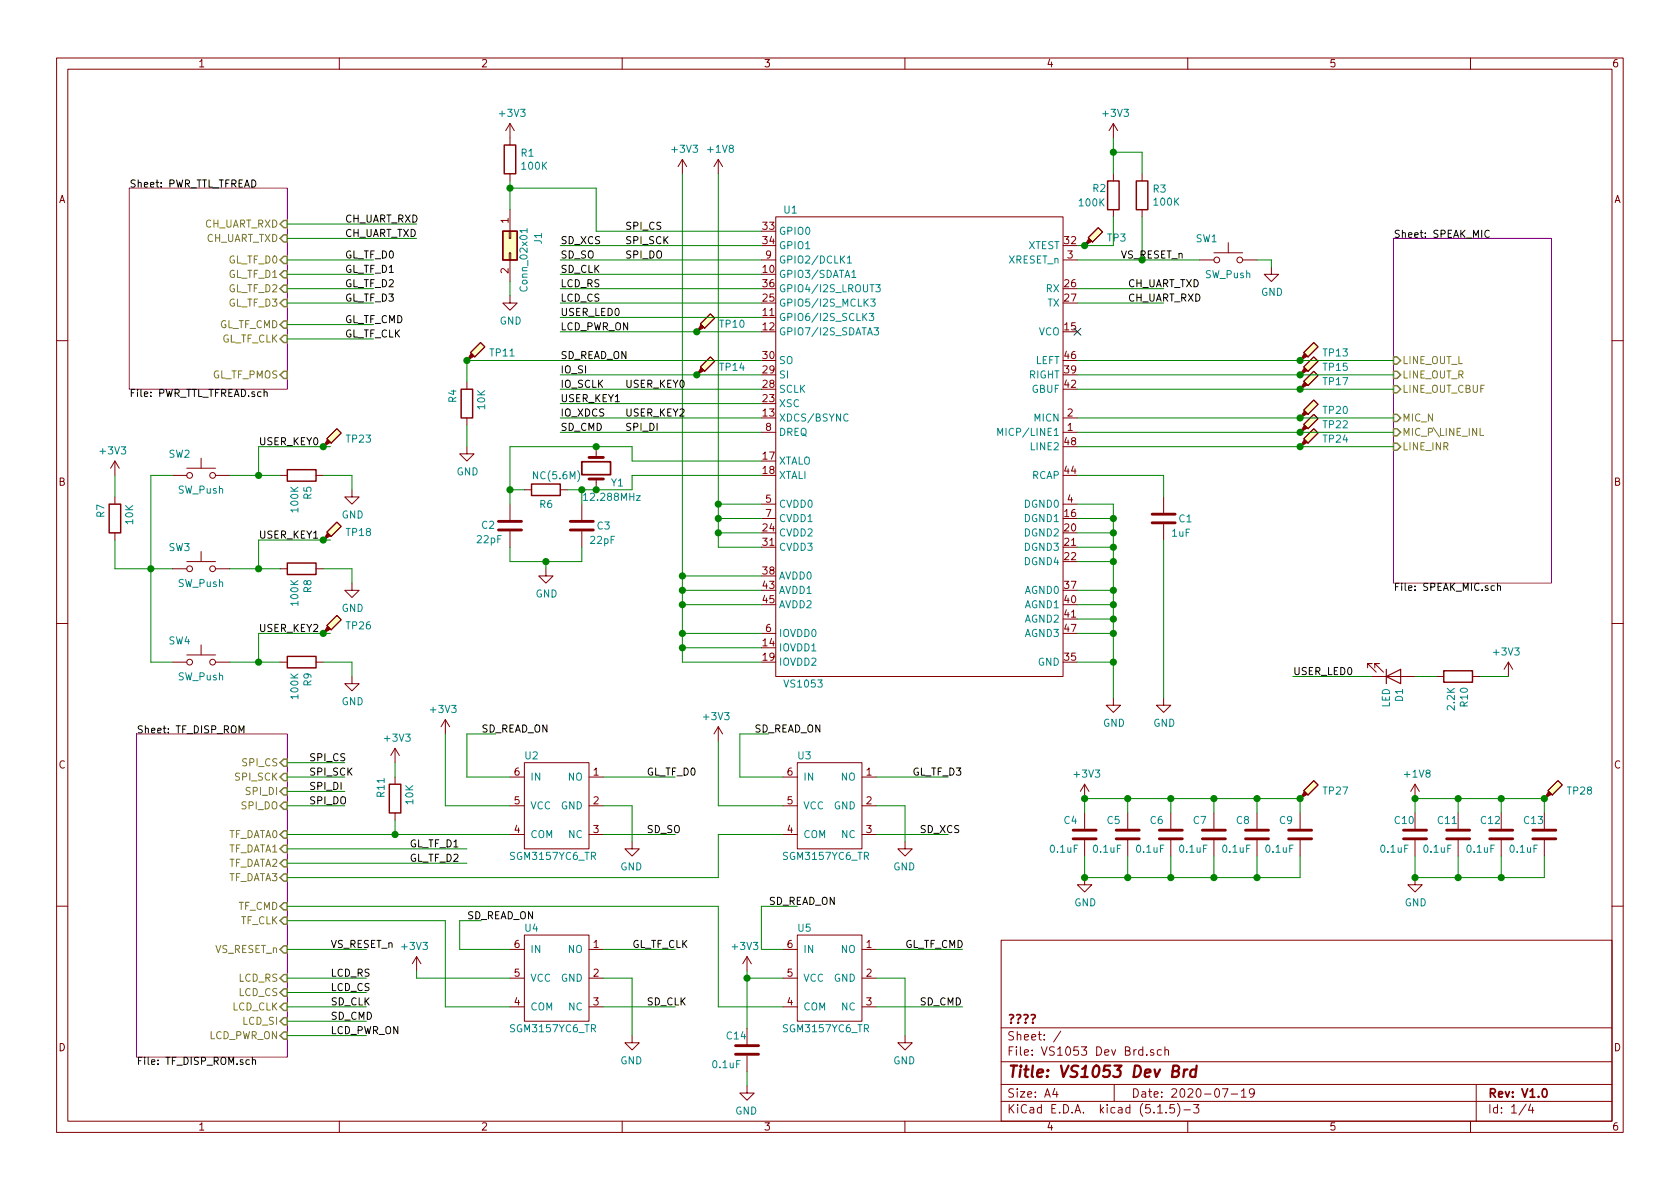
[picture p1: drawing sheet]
<svg xmlns="http://www.w3.org/2000/svg" width="297mm" height="210mm" viewBox="0 0 297 210" stroke-linecap="round" stroke-linejoin="round" font-family="sans-serif">
<g fill="none" stroke="#840000" stroke-width=".18">
<path d="M10 10.3h277v189.9h-277zM12 12.2h273v186.1h-273zM60 10.3v1.9M110 10.3v1.9M160 10.3v1.9M210 10.3v1.9M260 10.3v1.9M90.2 21.8v3.8M90.2 30.7v1.3M90.2 37.1v3.8M90.2 21.8l-.8 1.3M90.2 21.8l.7 1.3"/>
<path d="M120.6 28.2l-.7 1.3M120.6 28.2v2.5M120.6 28.2l.8 1.3M127 28.2v2.5M127 28.2l-.8 1.3M127 28.2l.8 1.3M137.2 38.3h50.8v81.3h-50.8zM196.8 21.8l-.7 1.3M196.8 21.8v2.6M196.8 30.7v1.3M196.8 37.1v1.2M196.8 21.8l.8 1.3"/>
<path d="M201.9 30.7v1.3M201.9 37.1v1.2M90 40.9h.3v1.3h-.3zM90 44.7h.3v1.3h-.3zM90.2 52.3v1.3h1.2l-1.2 1.3-1.3-1.3h1.3M90.2 46v3.8M123.2 58.7h.1M123.8 57.3l1.8-1.8 .8 .8-1.8 1.7zM134.6 46h2.6M188 46h2.5M191.8 43.4h.1M192.4 42l1.8-1.7 .7 .7-1.7 1.8z"/>
<path d="M212.1 46h2.5M214.6 44.7h5.1M217.2 42.9v1.8M219.7 46h2.5M224.8 47.2v1.3h1.3l-1.3 1.3-1.3-1.3h1.3M10 60.2h2M57.1 79h.1M57.8 77.6l1.8-1.8 .7 .8-1.8 1.8zM82.5 79v1.3h1.3l-1.3 1.2-1.2-1.2h1.2M82.5 63.7h.1M82.5 67.6v1.2M82.5 73.9v1.3"/>
<path d="M83.2 62.4l1.8-1.8 .7 .7-1.8 1.8zM105.4 79v1.9M123.2 66.3h.1M123.8 64.9l1.8-1.8 .8 .8-1.8 1.8zM134.6 76.4h2.6M188 76.4h2.5M188 73.9h2.5M229.9 66.3h.1M229.9 63.7h.1M229.9 68.8h.1M229.9 73.9h.1M229.9 79h.1"/>
<path d="M229.9 76.4h.1M230.5 62.4l1.8-1.8 .7 .7-1.7 1.8zM230.5 67.4l1.8-1.7 .7 .7-1.7 1.8zM230.5 72.5l1.8-1.8 .7 .8-1.7 1.8zM230.5 77.6l1.8-1.8 .7 .8-1.7 1.8zM230.5 75.1l1.8-1.8 .7 .7-1.7 1.8zM232.3 63.1l.7 .8-1.7 1.8-.8-.8zM285 60.2h2M20.3 81.5l.8 1.3M20.3 81.5v2.6M20.3 87.9v1.2M20.3 94.2v1.3"/>
<path d="M20.3 81.5l-.7 1.3M30.5 84.1h2.5M33 82.8h5.1M33 99.3h5.1M35.6 81v1.8M35.6 97.5v1.8M38.1 84.1h2.5M49.5 84.1h1.3M55.9 84.1h1.2M57.1 95.5h.1M57.8 94.1l1.8-1.8 .7 .8-1.8 1.8zM62.2 86.6v1.3h1.3l-1.3 1.2-1.2-1.2h1.2"/>
<path d="M90.2 89.1v2.8M90.2 94v2.8M92.7 86.6h1.3M99.1 86.6h1.2M102.9 89.1v2.8M102.9 94v2.8M105.4 84.7v1.9M134.6 89.1h2.6M134.6 91.7h2.6M188 89.1h2.5M205.7 87.9v2.8M205.7 92.7v2.8"/>
<path d="M10 110.3h2M30.5 100.6h2.5M30.5 117.1h2.5M33 115.8h5.1M35.6 114v1.8M38.1 100.6h2.5M38.1 117.1h2.5M49.5 100.6h1.3M49.5 117.1h1.3M55.9 100.6h1.2M55.9 117.1h1.2M57.1 112h.1"/>
<path d="M59.6 108.8l.7 .8-1.8 1.8-.7-.8zM62.2 103.1v1.3h1.3l-1.3 1.3-1.2-1.3h1.2M62.2 119.6v1.3h1.3l-1.3 1.3-1.2-1.3h1.2M96.5 100.6v1.2h1.3l-1.3 1.3-1.3-1.3h1.3M134.6 112h2.6M241.8 118.1v-.8h.8h-.8l1.5 1.6M242.6 119.6h7.6M243.1 118.1v-.8h.7h-.7l1.5 1.6M254 119.6h1.3M260.3 119.6h1.3M266.7 117.1l.8 1.3M266.7 117.1v2.5"/>
<path d="M266.7 117.1l-.8 1.3M285 110.3h2M69.8 132.3l-.7 1.3M69.8 132.3v2.6M69.8 137.4v1.3M69.8 132.3l.8 1.3M78.7 127.2l.8 1.3M78.7 127.2v2.6M78.7 127.2l-.7 1.3M90.2 137.4h2.5M92.7 134.9h11.4v15.2h-11.4zM104.1 137.4h2.6"/>
<path d="M127 128.5l.8 1.3M127 128.5v2.6M127 128.5l-.8 1.3M138.4 137.4h2.6M141 134.9h11.4v15.2h-11.4zM152.4 137.4h2.5M191.8 138.7v2.5M191.8 138.7l-.8 1.2M191.8 138.7l.7 1.2M196.8 123.4v1.3h1.3l-1.3 1.3-1.2-1.3h1.2M205.7 123.4v1.3h1.3l-1.3 1.3-1.2-1.3h1.2M230.5 139.8l1.8-1.8 .7 .8-1.7 1.8z"/>
<path d="M250.2 138.7v2.5M250.2 138.7l-.8 1.2M250.2 138.7l.8 1.2M275.5 138l.7 .8-1.8 1.8-.7-.8zM69.8 143.8v1.2M90.2 142.5h2.5M90.2 147.6h2.5M104.1 142.5h2.6M104.1 147.6h2.6M111.8 148.8v1.3h-1.3l1.3 1.3 1.2-1.3h-1.2M138.4 142.5h2.6M138.4 147.6h2.6"/>
<path d="M152.4 142.5h2.5M152.4 147.6h2.5M160 148.8v1.3h-1.3l1.3 1.3 1.3-1.3h-1.3M191.8 155.2v1.3h1.2l-1.2 1.2-1.3-1.2h1.3M191.8 143.8v2.8M191.8 148.6v2.8M199.4 143.8v2.8M199.4 148.6v2.8M207 143.8v2.8M207 148.6v2.8M214.6 143.8v2.8M214.6 148.6v2.8"/>
<path d="M222.2 143.8v2.8M222.2 148.6v2.8M229.9 141.2h.1M229.9 143.8v2.8M229.9 148.6v2.8M250.2 155.2v1.3h1.3l-1.3 1.2-1.3-1.2h1.3M250.2 143.8v2.8M250.2 148.6v2.8M257.8 143.8v2.8M257.8 148.6v2.8M265.4 143.8v2.8M265.4 148.6v2.8"/>
<path d="M273 141.2h.1M273 143.8v2.8M273 148.6v2.8M10 160.2h2M73.7 169.2l.7 1.2M73.7 169.2v2.5M73.7 169.2l-.8 1.2M90.2 167.9h2.5M90.2 173h2.5M90.2 178h2.5M92.7 165.3h11.4v15.3h-11.4zM104.1 167.9h2.6"/>
<path d="M104.1 173h2.6M104.1 178h2.6M132.1 169.2l.7 1.2M132.1 169.2v2.5M132.1 169.2l-.8 1.2M138.4 167.9h2.6M138.4 173h2.6M138.4 178h2.6M141 165.3h11.4v15.3h-11.4zM152.4 167.9h2.5M152.4 173h2.5M152.4 178h2.5"/>
<path d="M177 166.3h108v32h-108zM285 160.2h2M60 198.3v1.9M110 198.3v1.9M111.8 183.1v1.3h-1.3l1.3 1.3 1.2-1.3h-1.2M132.1 192v1.3h-1.3l1.3 1.3 1.2-1.3h-1.2M132.1 181.9v2.8M132.1 186.7v2.8M160 198.3v1.9M160 183.1v1.3h-1.3l1.3 1.3 1.3-1.3h-1.3M177 194.8h108M177 191.8h108"/>
<path d="M177 187.8h108M177 181.8h108M186.5 192.5l-.4 1h1M186.8 193v1M187.6 182.3l-1.3 2M197 191.8v3M202.8 186.5v.1M204 185.7l-.4-.1-.2 .2 .1 .2 .5 .2v.3h-.6M204.7 196.8h.8M205.3 185.7l-.4-.1-.3 .3 .1 .6 .2 .1 .4-.1M206 185.7l.2-.1 .4 .1v.9M206 185.1v1.5"/>
<path d="M206.2 196.7v.1M207.6 195.3h-.7l-.1 .7 .2-.1 .5 .1 .2 .2-.1 .5-.2 .1-.6-.1M208.2 195.1a1.71 1.71 0 0 1 0 2.3M209.3 196.3h1.2M210 198.3v1.9M211 195.3h1l-.5 .6 .4 .1v.7l-.2 .1-.7-.1M216.1 192.5h1l-.6 1.5M217.7 193.5h1.1M219.5 193l.4-.5v1.5M219.5 194h.8M221.8 193.2l-.3 .3h-.3l-.3-.3v-.4l.2-.2 .4-.1 .2 .2a1.13 1.13 0 0 1-.2 1.2l-.4 .1M260 198.3v1.9"/>
<path d="M261 191.8v6.5M269.8 195.2l-1.2 2M270.6 195.2l-.3 1.1h.9M271 195.8v1"/>
<circle cx="215.1" cy="46" r=".51"/>
<circle cx="219.2" cy="46" r=".51"/>
<circle cx="33.5" cy="84.1" r=".51"/>
<circle cx="37.6" cy="84.1" r=".51"/>
<circle cx="33.5" cy="117.1" r=".51"/>
<circle cx="33.5" cy="100.6" r=".51"/>
<circle cx="37.6" cy="117.1" r=".51"/>
<circle cx="37.6" cy="100.6" r=".51"/>
</g>
<path d="M102.9 81.7h5v2.2h-5zM178.5 179.5l.5-.1a.37 .37 0 0 1 .2 .4 .37 .37 0 0 1-.4 .3v.3M179.8 179.5l.5-.1a.38 .38 0 0 1 .2 .4 .38 .38 0 0 1-.4 .3l-.1 .3M181.1 179.5l.4-.1a.37 .37 0 0 1 .3 .4 .37 .37 0 0 1-.4 .3l-.1 .3M182.3 179.5l.5-.1 .2 .2v.3l-.3 .2-.1 .3M178.8 180.8v.1M180 180.8v.1M181.3 180.8v.1M182.6 180.8v.1M272.9 192.6l.1-.1a.8 .8 0 0 1 .5 .8 .8 .8 0 0 1-.5 .7 1 1 0 0 1-.1-1.4z" fill="none" stroke="#840000" stroke-width=".3"/>
<path d="M207.3 189.4l.9-.1a.46 .46 0 0 0 .3-.5 .46 .46 0 0 0-.4-.4h-.6l-.3 2h.8a.53 .53 0 0 0 .4-.5 .53 .53 0 0 0-.4-.5M209.4 189.1l-.2 1.3M210 189.1a.54 .54 0 0 0-.7 .4M211.5 189.2a.68 .68 0 0 0-1 .3l-.1 .6 .2 .2 .1 .1 .6-.1M211.6 188.4l-.3 2" fill="none" stroke="#840000" stroke-width=".41"/>
<path d="M22.9 33.3h27.9v35.5h-27.9zM246.4 42.2h27.9v60.9h-27.9zM24.1 129.8h26.7v57.1h-26.7z" fill="none" stroke="#840084" stroke-width=".18"/>
<path d="M263.3 40.8a.6 .6 0 0 0-.8 .4 .6 .6 0 0 0 .6 .8l.2-.1M46.7 69.4l.2-.1h.3v.8M264.2 103.6h-.3l-.3 .2 .1 .6h.5M264.8 103.7l.1-.1h.4v.8M264.8 103.1v1.3M42.3 129.6v-1.3l.4 1 .4-1v1.3M44.6 187.5l.2-.1h.3l.1 .8M44.6 187v1.2" fill="none" stroke="#000" stroke-width=".18"/>
<g fill="none" stroke="#848400" stroke-width=".25">
<path d="M50.2 39h.6v1.3h-.6l-.7-.7zM50.2 41.5h.6v1.3h-.6l-.7-.6zM50.2 50.4h.6v1.3h-.6l-.7-.7zM50.2 53h.6v1.2h-.6l-.7-.6zM50.2 56.8h.6v1.2h-.6l-.7-.6zM50.2 59.3h.6v1.3h-.6l-.7-.7zM50.2 45.3h.6v1.3h-.6l-.7-.6zM50.2 47.9h.6v1.2h-.6l-.7-.6zM50.2 65.7h.6v1.2h-.6l-.7-.6zM246.4 75.8h.6l.6 .6-.6 .7h-.6zM246.4 73.3h.6l.6 .6-.6 .6h-.6zM246.4 78.4h.6l.6 .6-.6 .6h-.6z"/>
<path d="M246.4 65.7h.6l.6 .6-.6 .6h-.6zM246.4 63.1h.6l.6 .6-.6 .7h-.6zM246.4 68.2h.6l.6 .6-.6 .7h-.6zM50.2 134.2h.6v1.3h-.6l-.7-.6zM50.2 136.8h.6v1.2h-.6l-.7-.6zM50.2 139.3h.6v1.3h-.6l-.7-.7zM50.2 141.9h.6v1.2h-.6l-.7-.6zM50.2 146.9h.6v1.3h-.6l-.7-.6zM50.2 149.5h.6v1.2h-.6l-.7-.6zM50.2 152h.6v1.3h-.6l-.7-.7zM50.2 154.6h.6v1.2h-.6l-.7-.6zM50.2 159.6h.6v1.3h-.6l-.7-.6z"/>
<path d="M50.2 162.2h.6v1.2h-.6l-.7-.6zM50.2 167.3h.6v1.2h-.6l-.7-.6zM50.2 174.9h.6v1.2h-.6l-.7-.6zM50.2 177.4h.6v1.3h-.6l-.7-.7zM50.2 180h.6v1.2h-.6l-.7-.6zM50.2 172.3h.6v1.3h-.6l-.7-.6zM50.2 182.5h.6v1.3h-.6l-.7-.7z"/>
</g>
<path d="M261.7 75.7v1.3h.6" fill="none" stroke="#848400" stroke-width=".18"/>
<path d="M89.2 25.6h2v5.1h-2zM195.8 32h2.1v5.1h-2.1zM200.9 32h2v5.1h-2zM88.9 40.9h2.5v5.1h-2.5zM81.5 68.8h2.1v5.1h-2.1zM19.3 89.1h2v5.1h-2zM50.8 99.6h5.1v2h-5.1zM50.8 83.1h5.1v2h-5.1zM94 85.6h5.1v2h-5.1zM50.8 116.1h5.1v2h-5.1zM255.3 118.6h5v2h-5zM68.8 138.7h2.1v5.1h-2.1z" fill="none" stroke="#840000" stroke-width=".25"/>
<g fill="none" stroke="#840000" stroke-width=".51">
<path d="M88.1 92.2h4.1M88.1 93.7h4.1M100.8 92.2h4.1M100.8 93.7h4.1M104.1 80.9h2.6M104.1 84.7h2.6M203.7 92.5h4.1M203.7 90.9h4.1M189.7 148.3h4.1M189.7 146.8h4.1M197.4 148.3h4M197.4 146.8h4"/>
<path d="M205 148.3h4M205 146.8h4M212.6 148.3h4.1M212.6 146.8h4.1M220.2 148.3h4.1M220.2 146.8h4.1M227.8 148.3h4.1M227.8 146.8h4.1M248.2 148.3h4M248.2 146.8h4M255.8 148.3h4M255.8 146.8h4"/>
<path d="M263.4 148.3h4.1M263.4 146.8h4.1M271 148.3h4.1M271 146.8h4.1M130 186.4h4.1M130 184.9h4.1"/>
</g>
<path d="M245.1 119.6l2.5-1.2v2.5zM245.1 118.4v2.5" fill="none" stroke="#840000" stroke-width=".2"/>
<g fill="#ffffc2" stroke="#ffffc2" stroke-width=".18">
<path d="M88.9 40.9h2.5v5.1h-2.5z"/>
<path d="M123.8 64.9l1.8-1.8 .8 .8-1.8 1.8z"/>
<path d="M59.6 108.8l.7 .8-1.8 1.8-.7-.8z"/>
<path d="M123.8 57.3l1.8-1.8 .8 .8-1.8 1.7z"/>
<path d="M83.2 62.4l1.8-1.8 .7 .7-1.8 1.8z"/>
<path d="M275.5 138l.7 .8-1.8 1.8-.7-.8z"/>
<path d="M232.3 63.1l.7 .8-1.7 1.8-.8-.8z"/>
<path d="M230.5 139.8l1.8-1.8 .7 .8-1.7 1.8z"/>
<path d="M230.5 62.4l1.8-1.8 .7 .7-1.7 1.8z"/>
<path d="M230.5 67.4l1.8-1.7 .7 .7-1.7 1.8z"/>
<path d="M230.5 72.5l1.8-1.8 .7 .8-1.7 1.8z"/>
<path d="M230.5 77.6l1.8-1.8 .7 .8-1.7 1.8z"/>
<path d="M230.5 75.1l1.8-1.8 .7 .7-1.7 1.8z"/>
<path d="M57.8 77.6l1.8-1.8 .7 .8-1.8 1.8z"/>
<path d="M57.8 94.1l1.8-1.8 .7 .8-1.8 1.8z"/>
<path d="M192.4 42l1.8-1.7 .7 .7-1.7 1.8z"/>
</g>
<g fill="none" stroke="#008484" stroke-width=".18">
<path d="M93.2 40.8h-1.3l.4 .3M93.2 40.4v.7M149.8 45.6l.4-.3v1.2M149.8 46.5h.7M150.6 48.2l.4-.4v1.3M150.6 49.1h.7M153.7 55.4h.8l-.4 .5 .3 .1v.6l-.1 .1-.6-.1M153.9 52.9h.8l-.4 .5 .4 .1v.4l-.2 .2-.6-.1M154.5 58h.8l-.4 .4 .4 .2-.1 .6h-.5l-.2-.1M154.8 50.3h.8l-.4 .5 .4 .1-.1 .7h-.5l-.2-.1M149.9 73.3a.5 .5 0 0 0-.6 0 .5 .5 0 0 0-.1 .6 .45 .45 0 0 0 .2 .5 .45 .45 0 0 0 .5-.1M176.4 77v-1.3l.4 1 .5-1v1.3"/>
<path d="M103.2 87.6l.3-.4v1.3M103.2 88.5h.7"/>
</g>
<g fill="#840000" stroke="#840000" stroke-width=".18">
<path d="M124 65l.5 .5-1.3 .8z"/>
<path d="M57.9 110.7l.5 .5-1.3 .8z"/>
<path d="M124 57.4l.5 .5-1.3 .8z"/>
<path d="M83.3 62.5l.5 .5-1.3 .7z"/>
<path d="M273.8 139.9l.5 .6-1.3 .7z"/>
<path d="M230.6 65l.5 .5-1.2 .8z"/>
<path d="M230.6 139.9l.5 .6-1.2 .7z"/>
<path d="M230.6 62.5l.5 .5-1.2 .7z"/>
<path d="M230.6 67.6l.5 .5-1.2 .7z"/>
<path d="M230.6 72.6l.5 .5-1.2 .8z"/>
<path d="M230.6 77.7l.5 .5-1.2 .8z"/>
<path d="M230.6 75.2l.5 .5-1.2 .7z"/>
<path d="M57.9 77.7l.5 .5-1.3 .8z"/>
<path d="M57.9 94.2l.5 .5-1.3 .8z"/>
<path d="M192.5 42.2l.5 .5-1.2 .7z"/>
</g>
<g fill="none" stroke="#008400" stroke-width=".18">
<path d="M50.8 39.6h22.9M90.2 33.3h15.2v7.6h29.2M90.2 32v5.1M120.6 30.7v86.4h14M127 30.7v66.1h7.6M196.8 38.3v5.1h-6.3M196.8 24.4v6.3M196.8 26.9h5.1v3.8M201.9 38.3v7.7M50.8 59.9h15.2M50.8 57.4h15.2M50.8 53.6h15.2"/>
<path d="M50.8 51h15.2M50.8 48.5h15.2M50.8 46h15.2M50.8 42.2h22.9M90.2 49.8v2.5M99.1 53.6h35.5M99.1 51h35.5M99.1 48.5h35.5M99.1 46h35.5M99.1 43.4h35.5M99.1 56.1h35.5M99.1 58.7h35.5"/>
<path d="M190.5 53.6h15.2M190.5 51h15.2M190.5 46h21.6M222.2 46h2.6v1.2M58.4 79h-12.7v5.1M82.5 75.2v3.8M99.1 66.3h35.5M99.1 76.4h35.5M99.1 68.8h35.5M99.1 73.9h35.5M99.1 71.4h35.5M134.6 63.7h-52.1v3.9"/>
<path d="M190.5 66.3h55.9M190.5 76.4h55.9M190.5 63.7h55.9M190.5 68.8h55.9M190.5 73.9h55.9M190.5 79h55.9M20.3 95.5v5.1h10.2M20.3 84.1v3.8M30.5 84.1h-3.8v33h3.8M40.6 84.1h8.9M57.1 84.1h5.1v2.5M58.4 95.5h-12.7v5.1"/>
<path d="M90.2 96.8v2.5h12.7v-2.5M90.2 86.6h2.5M96.5 99.3v1.3M102.9 86.6v2.5M127 89.1h7.6M127 94.2h7.6M127 91.7h7.6M134.6 81.5h-22.8v-2.5h-21.6v10.1M134.6 84.1h-22.8v2.5h-11.5M190.5 84.1h15.2v3.8M190.5 99.3h6.3M190.5 89.1h6.3v34.3"/>
<path d="M190.5 96.8h6.3M190.5 94.2h6.3M190.5 91.7h6.3M205.7 95.5v27.9M40.6 117.1h8.9M40.6 100.6h8.9M57.1 117.1h5.1v2.5M57.1 100.6h5.1v2.5M58.4 112h-12.7v5.1M120.6 112h14M120.6 106.9h14M120.6 114.5h14"/>
<path d="M120.6 104.4h14M120.6 101.8h14M190.5 117.1h6.3M190.5 112h6.3M190.5 106.9h6.3M190.5 104.4h6.3M190.5 109.5h6.3M228.6 119.6h14M250.2 119.6h3.8M261.6 119.6h5.1M50.8 137.4h10.2M50.8 139.9h10.2"/>
<path d="M50.8 134.9h10.2M69.8 134.9v2.5M78.7 129.8v12.7h11.5M87.6 129.8h-5.1v7.6h7.7M106.7 137.4h12.7M127 131.1v11.4h11.4M135.9 129.8h-5.1v7.6h7.6M154.9 137.4h12.7M50.8 142.5h10.2M50.8 147.6h39.4M50.8 152.6h31.7M50.8 150.1h31.7"/>
<path d="M69.8 145v2.6M106.7 142.5h5.1v6.3M106.7 147.6h12.7M138.4 147.6h-11.4v7.6h-76.2M154.9 142.5h5.1v6.3M154.9 147.6h12.7M191.8 151.4v3.8h38.1v-3.8M191.8 143.8v-2.6h38.1v2.6M199.4 141.2v2.6M199.4 151.4v3.8M207 141.2v2.6M207 151.4v3.8"/>
<path d="M214.6 141.2v2.6M214.6 151.4v3.8M222.2 141.2v2.6M222.2 151.4v3.8M250.2 151.4v3.8h22.8v-3.8M250.2 143.8v-2.6h22.8v2.6M257.8 141.2v2.6M257.8 151.4v3.8M265.4 141.2v2.6M265.4 151.4v3.8M50.8 167.9h14M50.8 160.3h76.2v17.7h11.4"/>
<path d="M50.8 162.8h27.9v15.2h11.5M50.8 173h14M50.8 178h14M50.8 175.5h14M73.7 171.7v1.3h16.5M85.1 162.8h-3.8v5.1h8.9M106.7 167.9h12.7M106.7 173h5.1v10.1M106.7 178h12.7M132.1 173h6.3M132.1 171.7v10.2M141 160.3h-6.4v7.6h3.8"/>
<path d="M154.9 167.9h15.3M154.9 173h5.1v10.1M154.9 178h15.3M50.8 183.1h14M50.8 180.6h14M132.1 189.5v2.5"/>
</g>
<g fill="#008400" stroke="#008400" stroke-width=".25">
<circle cx="191.8" cy="43.4" r=".51"/>
<circle cx="222.3" cy="141.2" r=".51"/>
<circle cx="207" cy="141.2" r=".51"/>
<circle cx="250.2" cy="141.2" r=".51"/>
<circle cx="120.7" cy="114.5" r=".51"/>
<circle cx="123.2" cy="66.3" r=".51"/>
<circle cx="214.6" cy="141.2" r=".51"/>
<circle cx="123.2" cy="58.7" r=".51"/>
<circle cx="120.7" cy="112" r=".51"/>
<circle cx="82.6" cy="63.7" r=".51"/>
<circle cx="45.7" cy="100.6" r=".51"/>
<circle cx="273" cy="141.2" r=".51"/>
<circle cx="229.9" cy="141.2" r=".51"/>
<circle cx="257.8" cy="155.2" r=".51"/>
<circle cx="127" cy="91.7" r=".51"/>
<circle cx="69.9" cy="147.6" r=".51"/>
<circle cx="26.7" cy="100.6" r=".51"/>
<circle cx="90.2" cy="33.3" r=".51"/>
<circle cx="127" cy="94.2" r=".51"/>
<circle cx="199.4" cy="141.2" r=".51"/>
<circle cx="105.4" cy="86.6" r=".51"/>
<circle cx="105.4" cy="79" r=".51"/>
<circle cx="127" cy="89.1" r=".51"/>
<circle cx="191.8" cy="141.2" r=".51"/>
<circle cx="120.7" cy="101.8" r=".51"/>
<circle cx="57.2" cy="95.5" r=".51"/>
<circle cx="120.7" cy="104.4" r=".51"/>
<circle cx="120.7" cy="106.9" r=".51"/>
<circle cx="45.7" cy="117.1" r=".51"/>
<circle cx="222.3" cy="155.2" r=".51"/>
<circle cx="102.9" cy="86.6" r=".51"/>
<circle cx="196.9" cy="99.3" r=".51"/>
<circle cx="57.2" cy="112" r=".51"/>
<circle cx="196.9" cy="117.1" r=".51"/>
<circle cx="196.9" cy="104.4" r=".51"/>
<circle cx="57.2" cy="79" r=".51"/>
<circle cx="207" cy="155.2" r=".51"/>
<circle cx="132.1" cy="173" r=".51"/>
<circle cx="229.9" cy="63.7" r=".51"/>
<circle cx="196.9" cy="106.9" r=".51"/>
<circle cx="96.5" cy="99.3" r=".51"/>
<circle cx="45.7" cy="84.1" r=".51"/>
<circle cx="265.4" cy="155.2" r=".51"/>
<circle cx="196.9" cy="109.5" r=".51"/>
<circle cx="196.9" cy="112" r=".51"/>
<circle cx="265.4" cy="141.2" r=".51"/>
<circle cx="214.6" cy="155.2" r=".51"/>
<circle cx="199.4" cy="155.2" r=".51"/>
<circle cx="196.9" cy="96.8" r=".51"/>
<circle cx="229.9" cy="66.3" r=".51"/>
<circle cx="90.2" cy="86.6" r=".51"/>
<circle cx="257.8" cy="141.2" r=".51"/>
<circle cx="229.9" cy="68.8" r=".51"/>
<circle cx="196.9" cy="94.2" r=".51"/>
<circle cx="191.8" cy="155.2" r=".51"/>
<circle cx="229.9" cy="73.9" r=".51"/>
<circle cx="196.9" cy="26.9" r=".51"/>
<circle cx="196.9" cy="91.7" r=".51"/>
<circle cx="229.9" cy="76.4" r=".51"/>
<circle cx="250.2" cy="155.2" r=".51"/>
<circle cx="229.9" cy="79" r=".51"/>
</g>
<path d="M189.9 58.1l1.2 1.2M191.1 58.1l-1.2 1.2" fill="none" stroke="#000084" stroke-width=".18"/>
<text font-size="2.8" fill="#840000" x="178" y="190.5">Title: VS1053 Dev Brd</text>
<g font-size="2.1" fill="#840000">
<text x="178" y="184">Sheet: /</text>
<text x="178" y="186.7">File: VS1053 Dev Brd.sch</text>
<text x="178" y="196.9">KiCad E.D.A. kicad (5.1.5)-3</text>
<text x="178" y="194.1">Size: A4</text>
<text x="200" y="194.1">Date: 2020-07-19</text>
<text x="263" y="194.1">Rev: V1.0</text>
<text x="263" y="196.9">Id: 1/4</text>
</g>
<g font-size="1.8" fill="#840000">
<text x="35" y="11.9">1</text>
<text x="85" y="11.9">2</text>
<text x="135" y="11.9">3</text>
<text x="185" y="11.9">4</text>
<text x="235" y="11.9">5</text>
<text x="285" y="11.9">6</text>
<text x="10.4" y="35.9">A</text>
<text x="285.4" y="35.9">A</text>
<text x="89.9" y="39.5" transform="rotate(-90 89.9 39.5)">1</text>
<text x="134.9" y="40.6">33</text>
<text x="134.9" y="43.2">34</text>
<text x="135.4" y="45.7">9</text>
<text x="188.3" y="43.2">32</text>
<text x="188.7" y="45.7">3</text>
<text x="89.9" y="48.4" transform="rotate(-90 89.9 48.4)">2</text>
<text x="134.9" y="48.3">10</text>
<text x="134.9" y="53.3">25</text>
<text x="134.9" y="50.8">36</text>
<text x="188.3" y="50.8">26</text>
<text x="188.3" y="53.3">27</text>
<text x="134.9" y="55.9">11</text>
<text x="134.9" y="58.4">12</text>
<text x="188.3" y="58.4">15</text>
<text x="134.9" y="63.5">30</text>
<text x="188.3" y="63.5">46</text>
<text x="134.9" y="71.1">23</text>
<text x="134.9" y="68.6">28</text>
<text x="134.9" y="66">29</text>
<text x="188.3" y="66">39</text>
<text x="188.3" y="68.6">42</text>
<text x="134.9" y="73.7">13</text>
<text x="135.4" y="76.2">8</text>
<text x="188.7" y="76.2">1</text>
<text x="188.7" y="73.7">2</text>
<text x="134.9" y="81.3">17</text>
<text x="134.9" y="83.8">18</text>
<text x="188.3" y="83.8">44</text>
<text x="188.3" y="78.7">48</text>
<text x="10.4" y="85.9">B</text>
<text x="135.4" y="88.9">5</text>
<text x="188.7" y="88.9">4</text>
<text x="285.4" y="85.9">B</text>
<text x="134.9" y="94">24</text>
<text x="135.4" y="91.4">7</text>
<text x="188.3" y="91.4">16</text>
<text x="188.3" y="94">20</text>
<text x="134.9" y="96.5">31</text>
<text x="134.9" y="101.6">38</text>
<text x="188.3" y="96.5">21</text>
<text x="188.3" y="99.1">22</text>
<text x="134.9" y="104.1">43</text>
<text x="134.9" y="106.7">45</text>
<text x="188.3" y="104.1">37</text>
<text x="188.3" y="106.7">40</text>
<text x="135.4" y="111.8">6</text>
<text x="188.3" y="109.2">41</text>
<text x="188.3" y="111.8">47</text>
<text x="134.9" y="114.3">14</text>
<text x="134.9" y="116.8">19</text>
<text x="188.3" y="116.8">35</text>
<text x="10.4" y="135.9">C</text>
<text x="91" y="137.2">6</text>
<text x="104.9" y="137.2">1</text>
<text x="139.2" y="137.2">6</text>
<text x="153.2" y="137.2">1</text>
<text x="285.4" y="135.9">C</text>
<text x="91" y="142.2">5</text>
<text x="104.9" y="142.2">2</text>
<text x="139.2" y="142.2">5</text>
<text x="153.2" y="142.2">2</text>
<text x="91" y="147.3">4</text>
<text x="104.9" y="147.3">3</text>
<text x="139.2" y="147.3">4</text>
<text x="153.2" y="147.3">3</text>
<text x="91" y="167.6">6</text>
<text x="104.9" y="167.6">1</text>
<text x="139.2" y="167.6">6</text>
<text x="153.2" y="167.6">1</text>
<text x="91" y="172.7">5</text>
<text x="104.9" y="172.7">2</text>
<text x="139.2" y="172.7">5</text>
<text x="153.2" y="172.7">2</text>
<text x="91" y="177.8">4</text>
<text x="104.9" y="177.8">3</text>
<text x="139.2" y="177.8">4</text>
<text x="153.2" y="177.8">3</text>
<text x="10.4" y="185.9">D</text>
<text x="285.4" y="185.9">D</text>
<text x="35" y="199.9">1</text>
<text x="85" y="199.9">2</text>
<text x="135" y="199.9">3</text>
<text x="185" y="199.9">4</text>
<text x="235" y="199.9">5</text>
<text x="285" y="199.9">6</text>
</g>
<g font-size="1.8" fill="#008484">
<text x="88.5" y="20.7">+3V3</text>
<text x="195.1" y="20.7">+3V3</text>
<text x="92.2" y="27.7">R1</text>
<text x="118.9" y="27">+3V3</text>
<text x="125.3" y="27">+1V8</text>
<text x="92.4" y="30">100K</text>
<text x="193.2" y="34">R2</text>
<text x="203.9" y="34.1">R3</text>
<text x="137.7" y="41.5">GPIO0</text>
<text x="138.7" y="37.8">U1</text>
<text x="190.9" y="36.5">100K</text>
<text x="204.1" y="36.4">100K</text>
<text x="95.8" y="43.1" transform="rotate(-90 95.8 43.1)">J1</text>
<text x="137.7" y="44.1">GPIO1</text>
<text x="137.7" y="46.6">GPIO2/DCLK1</text>
<text x="178.3" y="46.6">XRESET_n</text>
<text x="181.8" y="44.1">XTEST</text>
<text x="195.8" y="42.7">TP3</text>
<text x="211.5" y="42.8">SW1</text>
<text x="93.3" y="51.2" transform="rotate(-90 93.3 51.2)">Conn_02x01</text>
<text x="137.7" y="49.1">GPIO3/SDATA1</text>
<text x="137.7" y="51.7">GPIO4/I2S_LROUT3</text>
<text x="185" y="51.7">RX</text>
<text x="213.1" y="49.2">SW_Push</text>
<text x="223" y="52.3">GND</text>
<text x="88.3" y="57.4">GND</text>
<text x="127.4" y="58">TP10</text>
<text x="137.7" y="56.8">GPIO6/I2S_SCLK3</text>
<text x="137.7" y="59.3">GPIO7/I2S_SDATA3</text>
<text x="137.7" y="54.2">GPIO5/I2S_MCLK3</text>
<text x="183.6" y="59.3">VCO</text>
<text x="185.2" y="54.2">TX</text>
<text x="86.7" y="63">TP11</text>
<text x="127.4" y="65.6">TP14</text>
<text x="137.7" y="64.4">SO</text>
<text x="183" y="64.4">LEFT</text>
<text x="234" y="65.6">TP15</text>
<text x="234" y="63">TP13</text>
<text x="80.7" y="71.2" transform="rotate(-90 80.7 71.2)">R4</text>
<text x="137.7" y="69.5">SCLK</text>
<text x="137.7" y="66.9">SI</text>
<text x="181.9" y="66.9">RIGHT</text>
<text x="182.4" y="69.5">GBUF</text>
<text x="234" y="68.1">TP17</text>
<text x="85.8" y="72.3" transform="rotate(-90 85.8 72.3)">10K</text>
<text x="137.7" y="74.5">XDCS/BSYNC</text>
<text x="137.7" y="72">XSC</text>
<text x="137.7" y="77.1">DREQ</text>
<text x="177.5" y="77.1">MICP/LINE1</text>
<text x="182.9" y="74.5">MICN</text>
<text x="234" y="73.2">TP20</text>
<text x="234" y="75.7">TP22</text>
<text x="17.9" y="80.4">+3V3</text>
<text x="29.8" y="80.9">SW2</text>
<text x="61.3" y="78.3">TP23</text>
<text x="137.7" y="82.2">XTALO</text>
<text x="182.4" y="79.6">LINE2</text>
<text x="234" y="78.3">TP24</text>
<text x="31.5" y="87.3">SW_Push</text>
<text x="55.1" y="88.3" transform="rotate(-90 55.1 88.3)">R5</text>
<text x="80.7" y="84.1">GND</text>
<text x="94.6" y="84.8">NC(5.6M)</text>
<text x="95.5" y="89.8">R6</text>
<text x="103.7" y="88.6">12.288MHz</text>
<text x="108.1" y="86">Y1</text>
<text x="137.7" y="84.7">XTALI</text>
<text x="137.7" y="89.8">CVDD0</text>
<text x="181.3" y="89.8">DGND0</text>
<text x="182.4" y="84.7">RCAP</text>
<text x="18.5" y="91.5" transform="rotate(-90 18.5 91.5)">R7</text>
<text x="23.5" y="92.7" transform="rotate(-90 23.5 92.7)">10K</text>
<text x="52.8" y="90.5" transform="rotate(-90 52.8 90.5)">100K</text>
<text x="60.4" y="91.7">GND</text>
<text x="61.3" y="94.8">TP18</text>
<text x="85.2" y="93.5">C2</text>
<text x="105.6" y="93.6">C3</text>
<text x="137.7" y="94.9">CVDD2</text>
<text x="137.7" y="92.3">CVDD1</text>
<text x="181.3" y="92.3">DGND1</text>
<text x="181.3" y="94.9">DGND2</text>
<text x="207.2" y="94.9">1uF</text>
<text x="208.5" y="92.4">C1</text>
<text x="29.8" y="97.5">SW3</text>
<text x="84.4" y="96.1">22pF</text>
<text x="104.5" y="96.2">22pF</text>
<text x="137.7" y="97.4">CVDD3</text>
<text x="181.3" y="97.4">DGND3</text>
<text x="181.3" y="99.9">DGND4</text>
<text x="31.5" y="103.8">SW_Push</text>
<text x="52.8" y="107" transform="rotate(-90 52.8 107)">100K</text>
<text x="55.1" y="104.8" transform="rotate(-90 55.1 104.8)">R8</text>
<text x="94.7" y="105.7">GND</text>
<text x="137.7" y="102.5">AVDD0</text>
<text x="137.7" y="105">AVDD1</text>
<text x="137.7" y="107.6">AVDD2</text>
<text x="181.3" y="105">AGND0</text>
<text x="181.3" y="107.6">AGND1</text>
<text x="29.8" y="114">SW4</text>
<text x="60.4" y="108.2">GND</text>
<text x="61.3" y="111.3">TP26</text>
<text x="137.7" y="112.6">IOVDD0</text>
<text x="181.3" y="110.1">AGND2</text>
<text x="181.3" y="112.6">AGND3</text>
<text x="137.7" y="115.2">IOVDD1</text>
<text x="137.7" y="117.7">IOVDD2</text>
<text x="183.5" y="117.7">GND</text>
<text x="264.2" y="115.9">+3V3</text>
<text x="31.5" y="120.3">SW_Push</text>
<text x="52.8" y="123.5" transform="rotate(-90 52.8 123.5)">100K</text>
<text x="55.1" y="121.3" transform="rotate(-90 55.1 121.3)">R9</text>
<text x="60.4" y="124.7">GND</text>
<text x="138.9" y="121.6">VS1053</text>
<text x="245.7" y="125.2" transform="rotate(-90 245.7 125.2)">LED</text>
<text x="248.1" y="124" transform="rotate(-90 248.1 124)">D1</text>
<text x="257.2" y="125.5" transform="rotate(-90 257.2 125.5)">2.2K</text>
<text x="259.5" y="124.9" transform="rotate(-90 259.5 124.9)">R10</text>
<text x="68.1" y="131.2">+3V3</text>
<text x="76.3" y="126.1">+3V3</text>
<text x="124.5" y="127.3">+3V3</text>
<text x="195" y="128.5">GND</text>
<text x="203.9" y="128.5">GND</text>
<text x="92.9" y="134.3">U2</text>
<text x="141.1" y="134.3">U3</text>
<text x="190.1" y="137.5">+3V3</text>
<text x="248.5" y="137.5">+1V8</text>
<text x="68" y="140.9" transform="rotate(-90 68 140.9)">R11</text>
<text x="73.1" y="142.2" transform="rotate(-90 73.1 142.2)">10K</text>
<text x="93.7" y="143.1">VCC</text>
<text x="93.7" y="138">IN</text>
<text x="99.2" y="143.1">GND</text>
<text x="100.5" y="138">NO</text>
<text x="142" y="143.1">VCC</text>
<text x="142" y="138">IN</text>
<text x="147.4" y="143.1">GND</text>
<text x="148.7" y="138">NO</text>
<text x="234" y="140.5">TP27</text>
<text x="277.2" y="140.5">TP28</text>
<text x="93.7" y="148.2">COM</text>
<text x="100.6" y="148.2">NC</text>
<text x="142" y="148.2">COM</text>
<text x="148.8" y="148.2">NC</text>
<text x="188.2" y="145.7">C4</text>
<text x="195.8" y="145.7">C5</text>
<text x="203.4" y="145.7">C6</text>
<text x="211" y="145.7">C7</text>
<text x="218.6" y="145.7">C8</text>
<text x="226.3" y="145.7">C9</text>
<text x="246.7" y="145.7">C10</text>
<text x="254.3" y="145.7">C11</text>
<text x="261.9" y="145.7">C12</text>
<text x="269.5" y="145.7">C13</text>
<text x="90.4" y="152.1">SGM3157YC6_TR</text>
<text x="109.7" y="153.9">GND</text>
<text x="138.7" y="152.1">SGM3157YC6_TR</text>
<text x="157.9" y="153.9">GND</text>
<text x="185.8" y="150.8">0.1uF</text>
<text x="193.4" y="150.8">0.1uF</text>
<text x="201" y="150.8">0.1uF</text>
<text x="208.7" y="150.8">0.1uF</text>
<text x="216.3" y="150.8">0.1uF</text>
<text x="223.9" y="150.8">0.1uF</text>
<text x="244.2" y="150.8">0.1uF</text>
<text x="251.8" y="150.8">0.1uF</text>
<text x="259.5" y="150.8">0.1uF</text>
<text x="267.1" y="150.8">0.1uF</text>
<text x="189.9" y="160.3">GND</text>
<text x="248.4" y="160.3">GND</text>
<text x="71.2" y="168">+3V3</text>
<text x="92.9" y="164.8">U4</text>
<text x="129.6" y="168">+3V3</text>
<text x="141.1" y="164.8">U5</text>
<text x="93.7" y="173.6">VCC</text>
<text x="93.7" y="168.5">IN</text>
<text x="99.2" y="173.6">GND</text>
<text x="100.5" y="168.5">NO</text>
<text x="142" y="173.6">VCC</text>
<text x="142" y="168.5">IN</text>
<text x="147.4" y="173.6">GND</text>
<text x="148.7" y="168.5">NO</text>
<text x="93.7" y="178.7">COM</text>
<text x="100.6" y="178.7">NC</text>
<text x="142" y="178.7">COM</text>
<text x="148.8" y="178.7">NC</text>
<text x="90.4" y="182.5">SGM3157YC6_TR</text>
<text x="128.5" y="183.8">C14</text>
<text x="138.7" y="182.5">SGM3157YC6_TR</text>
<text x="109.7" y="188.2">GND</text>
<text x="126.1" y="188.9">0.1uF</text>
<text x="157.9" y="188.2">GND</text>
<text x="130" y="197.1">GND</text>
</g>
<g font-size="1.8">
<text x="22.9" y="33.2">Sheet: PWR_TTL_TFREAD</text>
<text x="61" y="41.9">CH_UART_TXD</text>
<text x="61" y="39.4">CH_UART_RXD</text>
<text x="110.5" y="40.6">SPI_CS</text>
<text x="61" y="45.7">GL_TF_D0</text>
<text x="99.1" y="45.7">SD_SO</text>
<text x="99.1" y="43.2">SD_XCS</text>
<text x="110.5" y="45.7">SPI_DO</text>
<text x="110.5" y="43.2">SPI_SCK</text>
<text x="246.4" y="42.1">Sheet: SPEAK_MIC</text>
<text x="61" y="53.3">GL_TF_D3</text>
<text x="61" y="48.3">GL_TF_D1</text>
<text x="61" y="50.8">GL_TF_D2</text>
<text x="99.1" y="48.3">SD_CLK</text>
<text x="99.1" y="50.8">LCD_RS</text>
<text x="99.1" y="53.3">LCD_CS</text>
<text x="199.4" y="50.8">CH_UART_TXD</text>
<text x="199.4" y="53.3">CH_UART_RXD</text>
<text x="61" y="59.7">GL_TF_CLK</text>
<text x="61" y="57.1">GL_TF_CMD</text>
<text x="99.1" y="55.9">USER_LED0</text>
<text x="99.1" y="58.4">LCD_PWR_ON</text>
<text x="99.1" y="63.5">SD_READ_ON</text>
<text x="22.9" y="70.2">File: PWR_TTL_TFREAD.sch</text>
<text x="99.1" y="71.1">USER_KEY1</text>
<text x="99.1" y="68.6">IO_SCLK</text>
<text x="99.1" y="66">IO_SI</text>
<text x="110.5" y="68.6">USER_KEY0</text>
<text x="99.1" y="76.2">SD_CMD</text>
<text x="99.1" y="73.7">IO_XDCS</text>
<text x="110.5" y="73.7">USER_KEY2</text>
<text x="110.5" y="76.2">SPI_DI</text>
<text x="45.7" y="78.7">USER_KEY0</text>
<text x="45.7" y="95.2">USER_KEY1</text>
<text x="246.4" y="104.5">File: SPEAK_MIC.sch</text>
<text x="45.7" y="111.8">USER_KEY2</text>
<text x="228.6" y="119.4">USER_LED0</text>
<text x="24.1" y="129.7">Sheet: TF_DISP_ROM</text>
<text x="85.1" y="129.5">SD_READ_ON</text>
<text x="133.3" y="129.5">SD_READ_ON</text>
<text x="54.6" y="137.2">SPI_SCK</text>
<text x="54.6" y="134.6">SPI_CS</text>
<text x="114.3" y="137.2">GL_TF_D0</text>
<text x="161.3" y="137.2">GL_TF_D3</text>
<text x="54.6" y="139.7">SPI_DI</text>
<text x="54.6" y="142.2">SPI_DO</text>
<text x="72.4" y="149.9">GL_TF_D1</text>
<text x="114.3" y="147.3">SD_SO</text>
<text x="162.6" y="147.3">SD_XCS</text>
<text x="72.4" y="152.4">GL_TF_D2</text>
<text x="135.9" y="160">SD_READ_ON</text>
<text x="58.4" y="167.6">VS_RESET_n</text>
<text x="82.5" y="162.6">SD_READ_ON</text>
<text x="111.8" y="167.6">GL_TF_CLK</text>
<text x="160" y="167.6">GL_TF_CMD</text>
<text x="58.4" y="172.7">LCD_RS</text>
<text x="58.4" y="175.3">LCD_CS</text>
<text x="58.4" y="177.8">SD_CLK</text>
<text x="114.3" y="177.8">SD_CLK</text>
<text x="162.6" y="177.8">SD_CMD</text>
<text x="58.4" y="180.3">SD_CMD</text>
<text x="58.4" y="182.9">LCD_PWR_ON</text>
<text x="24.1" y="188.3">File: TF_DISP_ROM.sch</text>
</g>
<g font-size="1.8" fill="#848400">
<text x="36.1" y="40.3">CH_UART_RXD</text>
<text x="36.3" y="42.8">CH_UART_TXD</text>
<text x="40.4" y="46.6">GL_TF_D0</text>
<text x="40.4" y="51.7">GL_TF_D2</text>
<text x="40.4" y="49.1">GL_TF_D1</text>
<text x="38.7" y="58">GL_TF_CMD</text>
<text x="40.4" y="54.2">GL_TF_D3</text>
<text x="39.1" y="60.6">GL_TF_CLK</text>
<text x="247.9" y="64.4">LINE_OUT_L</text>
<text x="37.5" y="66.9">GL_TF_PMOS</text>
<text x="247.9" y="66.9">LINE_OUT_R</text>
<text x="247.9" y="69.5">LINE_OUT_CBUF</text>
<text x="247.9" y="77.1">MIC_P\LINE_INL</text>
<text x="247.9" y="74.5">MIC_N</text>
<text x="247.9" y="79.6">LINE_INR</text>
<text x="43" y="135.5">SPI_CS</text>
<text x="41.7" y="138">SPI_SCK</text>
<text x="42.8" y="143.1">SPI_DO</text>
<text x="43.7" y="140.6">SPI_DI</text>
<text x="40.2" y="148.2">TF_DATA0</text>
<text x="40.2" y="150.7">TF_DATA1</text>
<text x="40.2" y="153.3">TF_DATA2</text>
<text x="40.2" y="155.8">TF_DATA3</text>
<text x="42.1" y="160.9">TF_CMD</text>
<text x="42.5" y="163.4">TF_CLK</text>
<text x="38" y="168.5">VS_RESET_n</text>
<text x="42.2" y="173.6">LCD_RS</text>
<text x="41" y="178.7">LCD_CLK</text>
<text x="42.2" y="176.1">LCD_CS</text>
<text x="36.9" y="183.8">LCD_PWR_ON</text>
<text x="43" y="181.2">LCD_SI</text>
</g>
<text font-size="1.8" fill="#008400" x="198.1" y="45.7">VS_RESET_n</text>
</svg>
